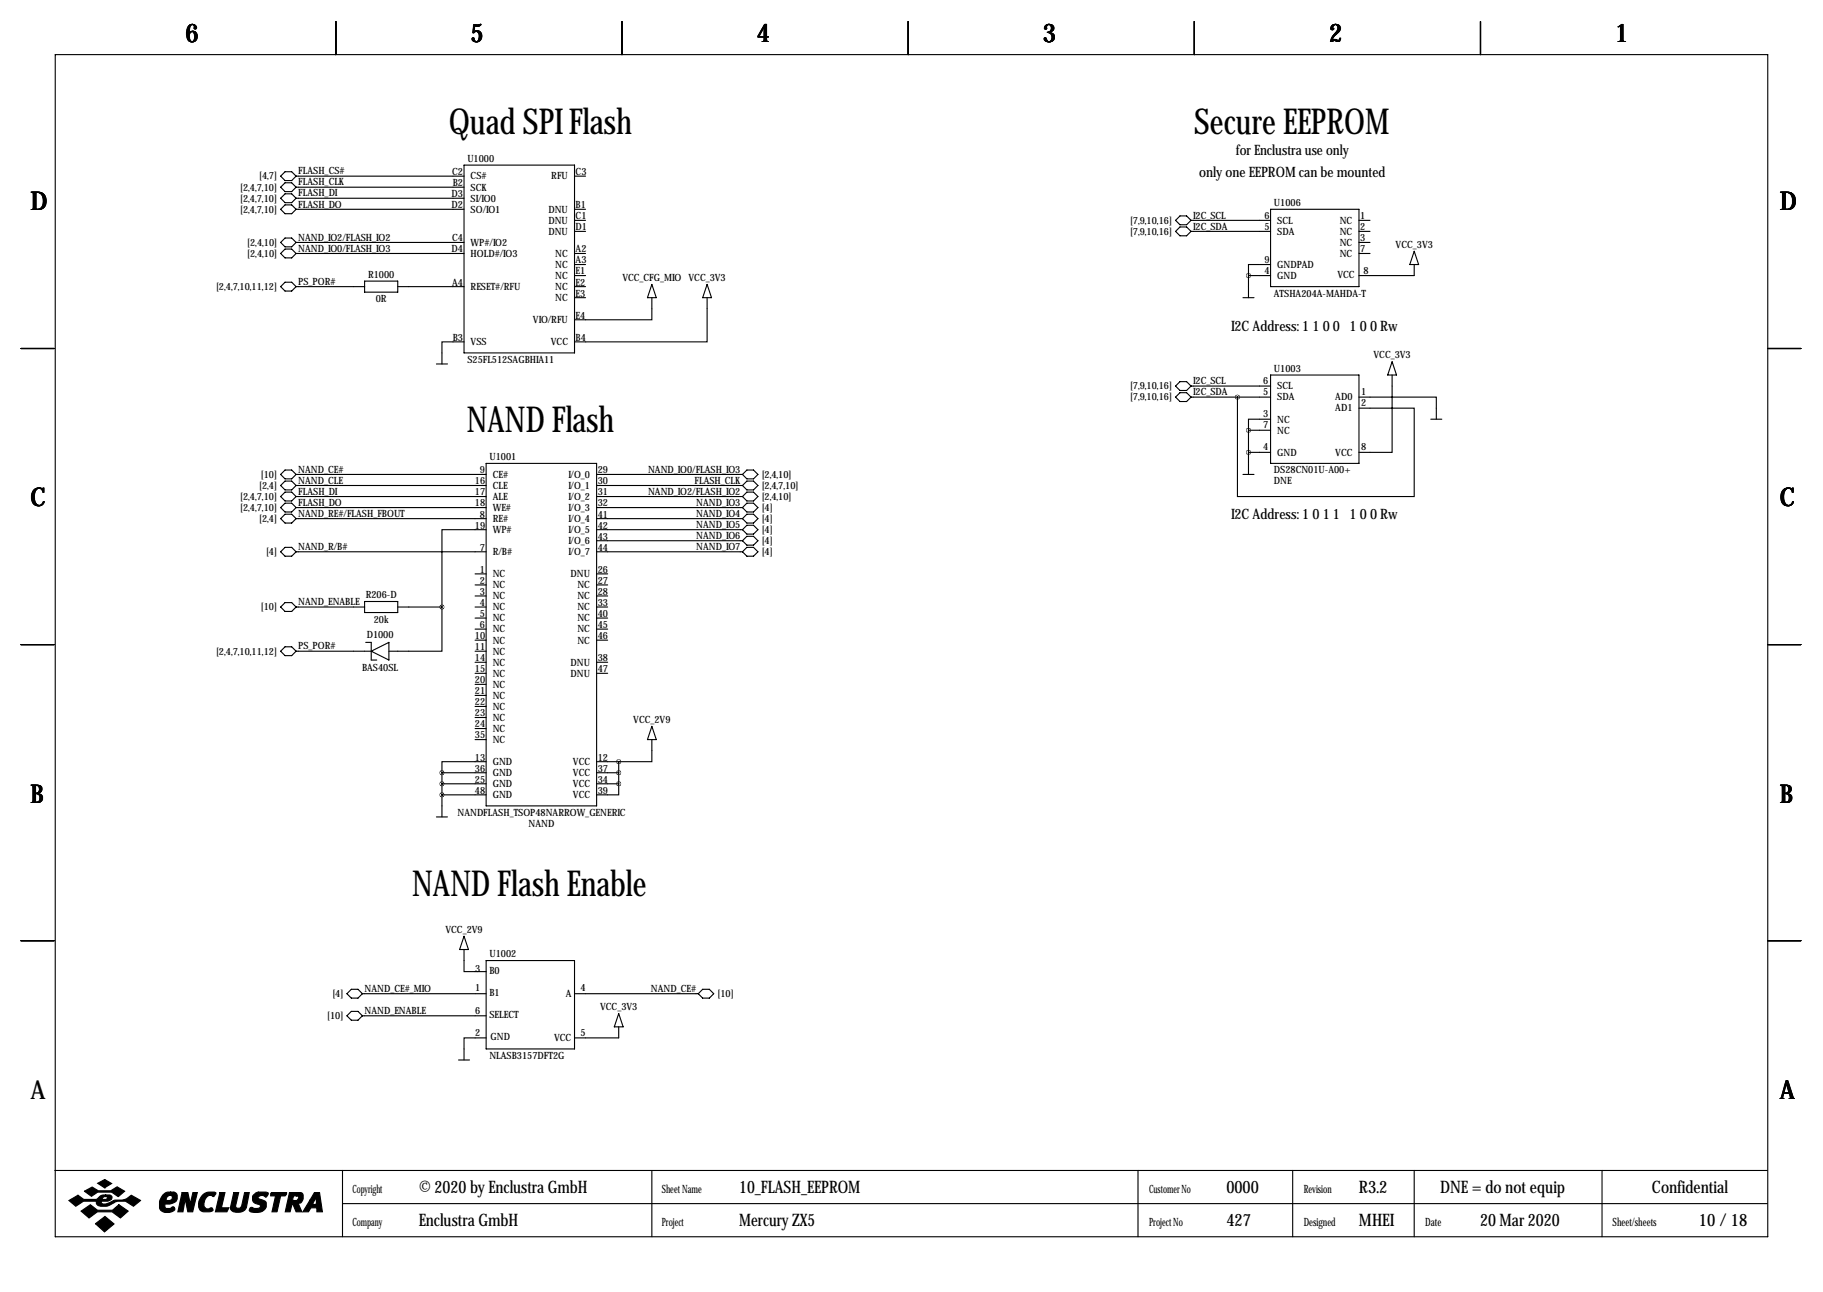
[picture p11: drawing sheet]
<svg xmlns="http://www.w3.org/2000/svg" width="419mm" height="297mm" viewBox="0 0 419 297" stroke-linecap="round" stroke-linejoin="round" font-family="sans-serif">
<g fill="none" stroke="#000" stroke-width=".25">
<path d="M12.7 12.6h393.7v271.7h-393.7zM77.2 4.9v7.7M143 4.9v7.7M208.8 4.9v7.7M274.6 4.9v7.7M340.4 4.9v7.7M65.5 39.5h1.6l1 1-1 1h-1.6l-1-1zM106.7 38h25.4v43.1h-25.4zM65.5 42h1.6l1 1-1 1.1h-1.6l-1-1.1zM65.5 44.6h1.6l1 1-1 1h-1.6l-1-1zM65.5 47.1h1.6l1 1-1 1h-1.6l-1-1zM65.5 54.7h1.6l1 1-1 1.1h-1.6l-1-1.1z"/>
<path d="M65.5 57.3h1.6l1 1-1 1h-1.6l-1-1zM68.1 43h38.6M68.1 45.6h38.6M68.1 40.5h38.6M68.1 58.3h38.6M68.1 55.7h38.6M68.1 48.1h38.6M132.1 40.5h2.5M132.1 58.3h2.5M132.1 48.1h2.5M132.1 50.7h2.5M132.1 53.2h2.5"/>
<path d="M270.3 50.7l1-1.1h1.5l1 1.1-1 1h-1.5zM270.3 53.2l1-1h1.5l1 1-1 1h-1.5zM273.8 50.7h18.3M273.8 53.2h18.3M292.1 48.1h20.3v17.8h-20.3zM312.4 58.3h2.6M312.4 55.7h2.6M312.4 50.7h2.6M312.4 53.2h2.6M325.1 57.8l1 3h-2zM65.5 64.9h1.6l1 1-1 1h-1.6l-1-1zM68.1 65.9h15.7"/>
<path d="M83.8 64.6h7.6v2.6h-7.6zM91.4 65.9h15.3M106.7 78.6h-5.1v5.1M132.1 65.9h2.5M132.1 60.8h2.5M132.1 63.4h2.5M132.1 68.4h2.5M149.9 68.4v5.1h-17.8M149.9 65.4l1 3h-2.1zM162.6 68.4v10.2h-30.5M162.6 65.4l1 3h-2.1zM285.8 68.4h2.5"/>
<path d="M287 63.4h5.1M287 63.4v5M292.1 60.8h-5.1v2.6M325.1 60.8v2.6h-12.7M4.8 80.1h7.6M100.3 83.7h2.6M270.3 91.3l1-1h1.5l1 1-1 1h-1.5zM270.3 88.8l1-1.1h1.5l1 1.1-1 1h-1.5zM273.8 88.8h18.3M273.8 91.3h18.3M284.5 91.3v22.9h40.6v-20.4h-12.7M287 98.9h5.1"/>
<path d="M287 98.9v10.2M292.1 96.4h-5.1v2.5M292.1 86.2h20.3v20.3h-20.3zM312.4 91.3h17.8v5.1M320 86.2v17.8h-7.6M320 83.2l1.1 3h-2.1zM328.9 96.4h2.6M406.4 80.1h7.6M65.5 108.1h1.6l1 1-1 1h-1.6l-1-1zM65.5 110.6h1.6l1 1-1 1h-1.6l-1-1zM65.5 113.1h1.6l1 1.1-1 1h-1.6l-1-1zM65.5 115.7h1.6l1 1-1 1h-1.6l-1-1z"/>
<path d="M65.5 118.2h1.6l1 1-1 1.1h-1.6l-1-1.1zM68.1 109.1h43.7M68.1 111.6h43.7M68.1 114.2h43.7M68.1 116.7h43.7M68.1 119.2h43.7M111.8 106.5h25.4v78.8h-25.4zM137.2 109.1h33.5M137.2 111.6h33.5M137.2 114.2h33.5M137.2 116.7h33.5M137.2 119.2h33.5"/>
<path d="M170.7 109.1l1-1h1.5l1 1-1 1h-1.5zM170.7 111.6l1-1h1.5l1 1-1 1h-1.5zM170.7 114.2l1-1.1h1.5l1 1.1-1 1h-1.5zM170.7 116.7l1-1h1.5l1 1-1 1h-1.5zM170.7 119.2l1-1h1.5l1 1-1 1.1h-1.5zM285.8 109.1h2.5M287 104h5.1M65.5 125.8h1.6l1 1.1-1 1h-1.6l-1-1zM65.5 138.5h1.6l1 1.1-1 1h-1.6l-1-1zM68.1 139.6h15.7M68.1 126.9h43.7M83.8 138.3h7.6v2.5h-7.6z"/>
<path d="M91.4 139.6h10.2M101.6 139.6v10.1h-12.2M109.2 139.6h2.6M109.2 131.9h2.6M109.2 134.5h2.6M109.2 137h2.6M111.8 121.8h-10.2v17.8M137.2 139.6h2.5M137.2 121.8h33.5M137.2 126.9h33.5M137.2 131.9h2.5M137.2 134.5h2.5"/>
<path d="M137.2 137h2.5M137.2 124.3h33.5M170.7 126.9l1-1.1h1.5l1 1.1-1 1h-1.5zM171.7 120.8h1.5l1 1-1 1h-1.5l-1-1zM171.7 123.3h1.5l1 1-1 1h-1.5l-1-1zM4.8 148.2h7.6M65.5 148.7h1.6l1 1-1 1h-1.6l-1-1zM68.1 149.7h17.2M84.1 147.7h1.2v4.1h1.3M85.3 149.7l4.1-2v4.1zM109.2 149.7h2.6M109.2 142.1h2.6"/>
<path d="M109.2 144.6h2.6M109.2 147.2h2.6M109.2 152.3h2.6M109.2 154.8h2.6M109.2 157.3h2.6M109.2 159.9h2.6M137.2 142.1h2.5M137.2 144.6h2.5M137.2 147.2h2.5M137.2 152.3h2.5M137.2 154.8h2.5M406.4 148.2h7.6"/>
<path d="M101.6 177.7h10.2M101.6 177.7v10.1M109.2 162.4h2.6M109.2 165h2.6M109.2 167.5h2.6M109.2 170h2.6M111.8 175.1h-10.2v2.6M137.2 175.1h5M137.2 177.7h5M142.2 175.1v5.1M149.9 170v5.1h-7.7M149.9 167l1 3h-2.1z"/>
<path d="M100.3 187.8h2.6M101.6 180.2h10.2M101.6 182.7h10.2M137.2 180.2h5M142.2 180.2v2.5h-5M4.8 216.3h7.6M106.7 218.3v5.1h5.1M106.7 215.3l1 3h-2zM406.4 216.3h7.6M79.8 233.5l1-1h1.5l1 1-1 1.1h-1.5zM79.8 228.5l1-1.1h1.5l1 1.1-1 1h-1.5zM83.3 228.5h28.5"/>
<path d="M83.3 233.5h28.5M111.8 238.6h-5.1v5.1M111.8 220.8h20.3v20.4h-20.3zM132.1 228.5h28.4M142.2 236.1v2.5h-10.1M142.2 233l1.1 3.1h-2.1zM160.5 228.5l1-1.1h1.6l1 1.1-1 1h-1.6zM105.4 243.7h2.5M12.6 269.1h393.7M78.7 269.1v15.2M78.7 276.7h327.6M149.9 269.1v15.2"/>
<path d="M261.6 269.1v15.2M297.2 269.1v15.2M325.1 269.1v15.2M368.3 269.1v15.2"/>
</g>
<g fill="#000" stroke="#000" stroke-width=".25">
<path d="M15.8 276l2.1-1.2 1.4 1h2.8l.3-.2a1.77 1.77 0 0 1 1.9-.9v.4l-.6 .2-.2 .5h.9l.3-.6-.4-.1v-.4h.9a.59 .59 0 0 1 .6 .7l-.2 .4-.8 .4h-1.4l-.1 .1 .1 .4a3.2 3.2 0 0 0 2.7-.7l.3-.1a4 4 0 0 0 3.8-1.1l2.1 1.2-1.6 1.3a4 4 0 0 0-5.5-.2 2.66 2.66 0 0 1-2.9-.2l-.1-.7h-3l-1.8 1.1zM19.4 273.9l1.8-1 1.4 .9h2.9l1.4-.9 1.8 1-1.5 1.2-1.5-1h-3.2l-1.5 .9zM22.5 272l1.6-.8 1.6 .9-1.6 1zM18.6 278.4l2.2-1.4 1.6 1.2h3.5l1.4-1.2 2.2 1.4-1.8 1.6-1.9-1.4h-3.4l-1.9 1.4zM37.4 274.7a1.75 1.75 0 0 1 1.8-.6v.7a.82 .82 0 0 0-.8 1.2h.6a.6 .6 0 0 0 .6-.5 .6 .6 0 0 0-.4-.7v-.7h.8l.5 .3a1.61 1.61 0 0 1 0 1.7 1.61 1.61 0 0 1-1.5 .7h-1v.9l.2 .1h.9l.7-.4 .4 .4a1.06 1.06 0 0 1-1.3 1 1.82 1.82 0 0 1-2.2-1.1 3.5 3.5 0 0 1 .7-3zM41.9 274.2h1.3l.5 2.6 .6-2.6h1.1l-1.1 4.4h-1.1l-.6-2.9-.5 2.9h-1.2zM46.7 274.6a2.78 2.78 0 0 1 2.9-.4l-.4 .9a1.32 1.32 0 0 0-2.1 .8l-.2 .8a.98 .98 0 0 0 1.1 1.2 .55 .55 0 0 1 .6-.2 .55 .55 0 0 1 .4 .6l-.7 .3-1.8-.1a1.79 1.79 0 0 1-.8-2.3zM50.5 274.2h1.2l-.8 3.5h1.7l-.4 .9h-2.7zM53.7 274.2h1.2l-.7 3.1a.73 .73 0 0 0 .7 .5 .73 .73 0 0 0 .7-.6l.6-3h1.1l-.7 3.4a2.28 2.28 0 0 1-3.6 .4v-.4zM58.3 274.7l.8-.6h2.1l.5 .2v.2l-.6 .7a.96 .96 0 0 0-1-.4 .96 .96 0 0 0-.8 .6l1.7 .8a1.71 1.71 0 0 1-.1 1.8 1.71 1.71 0 0 1-1.7 .8l-1.4-.2a.51 .51 0 0 1-.4-.7 .51 .51 0 0 1 .8-.2l1 .1a.52 .52 0 0 0 .6-.2 .52 .52 0 0 0-.2-.7 1.39 1.39 0 0 1-1.4-.6 1.39 1.39 0 0 1 .1-1.6zM62.2 274.4l.2-.2h3.5l-.1 .4-.3 .3h-1l-.8 3.7h-1.2l.8-3.7h-1.1zM66.5 274.2h1.7v.7h-.7l-.2 1.1h.9l.3-.3a.44 .44 0 0 0 .1-.5 .44 .44 0 0 0-.4-.3v-.7h1l.3 .2 .2 .3v.9a1.03 1.03 0 0 1-1.2 1l.9 2h-1.3l-.8-1.8h-.1l-.5 1.8h-1.1z"/>
<path d="M72.3 274.2h1.2l.6 4.4h-1.3v-.9h-1.3l-.6 .9h-1.3l1.7-2.7h1l-.4 .8 .2 .2h.4l.2-.2v-1.5l-.4 .7h-1zM21.9 281.3l2.2-1.6 2.1 1.7-2.2 1.8z"/>
</g>
<path d="M287 104a.05 .05 0 0 0 .1 0 .05 .05 0 0 0-.1 0zM287 98.9a.05 .05 0 0 0 .1 0 .05 .05 0 0 0-.1 0zM284.4 91.3a.05 .05 0 0 0 .1 0 .05 .05 0 0 0-.1 0zM142.2 177.7a.05 .05 0 0 0 .1 0 .05 .05 0 0 0-.1 0zM142.2 180.2a.05 .05 0 0 0 .1 0 .05 .05 0 0 0-.1 0zM142.2 175.1a.05 .05 0 0 0 .1 0 .05 .05 0 0 0-.1 0zM287 63.4a.05 .05 0 0 0 .1 0 .05 .05 0 0 0-.1 0z" fill="#000" stroke="#000" stroke-width="1"/>
<g font-size="8.2">
<text x="103.2" y="30.7">Quad SPI Flash</text>
<text x="274.5" y="30.7">Secure EEPROM</text>
<text x="107.3" y="99.3">NAND Flash</text>
<text x="94.7" y="206">NAND Flash Enable</text>
</g>
<g font-size="5.9">
<text x="42.7" y="9.8">6</text>
<text x="108.2" y="9.8">5</text>
<text x="174" y="9.8">4</text>
<text x="239.8" y="9.8">3</text>
<text x="305.6" y="9.8">2</text>
<text x="371.3" y="9.8">1</text>
<text x="7" y="48.4">D</text>
<text x="409.2" y="48.4">D</text>
<text x="7" y="116.4">C</text>
<text x="409.2" y="116.4">C</text>
<text x="7" y="184.5">B</text>
<text x="409.2" y="184.5">B</text>
<text x="7" y="252.6">A</text>
<text x="409.2" y="252.6">A</text>
</g>
<g font-size="4">
<text x="96.3" y="274.2">© 2020 by Enclustra GmbH</text>
<text x="169.9" y="274.2">10_FLASH_EEPROM</text>
<text x="281.9" y="274.2">0000</text>
<text x="312.4" y="274.2">R3.2</text>
<text x="331.1" y="274.2">DNE = do not equip</text>
<text x="379.8" y="274.2">Confidential</text>
<text x="96.3" y="281.8">Enclustra GmbH</text>
<text x="169.9" y="281.8">Mercury ZX5</text>
<text x="281.9" y="281.8">427</text>
<text x="312.4" y="281.8">MHEI</text>
<text x="340.3" y="281.8">20 Mar 2020</text>
<text x="390.6" y="281.8">10 / 18</text>
</g>
<g font-size="3.3">
<text x="284.1" y="35.6">for Enclustra use only</text>
<text x="275.7" y="40.7">only one EEPROM can be mounted</text>
<text x="283.1" y="76.2">I2C Address: 1 1 0 0 1 0 0 Rw</text>
<text x="283.1" y="119.4">I2C Address: 1 0 1 1 1 0 0 Rw</text>
</g>
<g font-size="2.6">
<text x="81" y="274.2">Copyright</text>
<text x="152.1" y="274.2">Sheet Name</text>
<text x="264.2" y="274.2">Customer No</text>
<text x="299.7" y="274.2">Revision</text>
<text x="81" y="281.8">Company</text>
<text x="152.1" y="281.8">Project</text>
<text x="264.2" y="281.8">Project No</text>
<text x="299.7" y="281.8">Designed</text>
<text x="327.7" y="281.8">Date</text>
<text x="370.7" y="281.8">Sheet/sheets</text>
</g>
<g font-size="2.3">
<text x="59.6" y="41.3">[4,7]</text>
<text x="68.6" y="40.1">FLASH_CS#</text>
<text x="103.9" y="40.2">C2</text>
<text x="107.4" y="37.2">U1000</text>
<text x="108.2" y="41.3">CS#</text>
<text x="126.7" y="41.3">RFU</text>
<text x="132.3" y="40.2">C3</text>
<text x="55.2" y="43.8">[2,4,7,10]</text>
<text x="55.2" y="46.3">[2,4,7,10]</text>
<text x="68.6" y="42.6">FLASH_CLK</text>
<text x="68.6" y="45.2">FLASH_DI</text>
<text x="68.6" y="47.7">FLASH_DO</text>
<text x="103.8" y="45.3">D3</text>
<text x="103.8" y="47.9">D2</text>
<text x="104.1" y="42.8">B2</text>
<text x="108.2" y="43.8">SCK</text>
<text x="108.2" y="46.3">SI/IO0</text>
<text x="132.3" y="47.9">B1</text>
<text x="292.9" y="47.4">U1006</text>
<text x="55.2" y="48.9">[2,4,7,10]</text>
<text x="108.2" y="48.9">SO/IO1</text>
<text x="126.1" y="48.9">DNU</text>
<text x="126.1" y="51.4">DNU</text>
<text x="126.1" y="54">DNU</text>
<text x="132.3" y="50.4">C1</text>
<text x="132.3" y="52.9">D1</text>
<text x="259.8" y="51.4">[7,9,10,16]</text>
<text x="259.8" y="54">[7,9,10,16]</text>
<text x="274.3" y="50.3">I2C_SCL</text>
<text x="274.3" y="52.8">I2C_SDA</text>
<text x="290.7" y="50.4">6</text>
<text x="290.7" y="52.9">5</text>
<text x="293.6" y="51.4">SCL</text>
<text x="293.6" y="54">SDA</text>
<text x="308" y="51.4">NC</text>
<text x="308" y="54">NC</text>
<text x="312.7" y="50.4">1</text>
<text x="312.7" y="52.9">2</text>
<text x="56.8" y="56.5">[2,4,10]</text>
<text x="56.8" y="59">[2,4,10]</text>
<text x="68.6" y="55.3">NAND_IO2/FLASH_IO2</text>
<text x="68.6" y="57.9">NAND_IO0/FLASH_IO3</text>
<text x="103.8" y="58">D4</text>
<text x="103.9" y="55.5">C4</text>
<text x="108.2" y="59">HOLD#/IO3</text>
<text x="108.2" y="56.5">WP#/IO2</text>
<text x="127.7" y="59">NC</text>
<text x="132.3" y="58">A2</text>
<text x="308" y="56.5">NC</text>
<text x="308" y="59">NC</text>
<text x="312.7" y="55.5">3</text>
<text x="312.7" y="58">7</text>
<text x="320.9" y="57">VCC_3V3</text>
<text x="68.6" y="65.5">PS_POR#</text>
<text x="84.6" y="63.9">R1000</text>
<text x="103.9" y="65.6">A4</text>
<text x="127.7" y="61.6">NC</text>
<text x="127.7" y="64.1">NC</text>
<text x="132.3" y="60.6">A3</text>
<text x="132.3" y="63.1">E1</text>
<text x="132.3" y="65.6">E2</text>
<text x="143.1" y="64.6">VCC_CFG_MIO</text>
<text x="158.3" y="64.6">VCC_3V3</text>
<text x="290.7" y="60.6">9</text>
<text x="290.7" y="63.1">4</text>
<text x="293.6" y="61.6">GNDPAD</text>
<text x="293.6" y="64.1">GND</text>
<text x="307.5" y="63.9">VCC</text>
<text x="313.4" y="63.1">8</text>
<text x="49.7" y="66.7">[2,4,7,10,11,12]</text>
<text x="86.4" y="69.5">0R</text>
<text x="108.2" y="66.7">RESET#/RFU</text>
<text x="127.7" y="66.7">NC</text>
<text x="127.7" y="69.2">NC</text>
<text x="132.3" y="68.2">E3</text>
<text x="292.9" y="68.2">ATSHA204A-MAHDA-T</text>
<text x="122.5" y="74.3">VIO/RFU</text>
<text x="132.3" y="73.3">E4</text>
<text x="104.1" y="78.3">B3</text>
<text x="107.4" y="83.4">S25FL512SAGBHIA11</text>
<text x="108.2" y="79.4">VSS</text>
<text x="126.6" y="79.4">VCC</text>
<text x="132.3" y="78.3">B4</text>
<text x="315.8" y="82.4">VCC_3V3</text>
<text x="259.8" y="89.5">[7,9,10,16]</text>
<text x="274.3" y="88.4">I2C_SCL</text>
<text x="290.4" y="88.3">6</text>
<text x="292.9" y="85.5">U1003</text>
<text x="293.6" y="89.5">SCL</text>
<text x="259.8" y="92.1">[7,9,10,16]</text>
<text x="274.3" y="90.9">I2C_SDA</text>
<text x="290.4" y="90.8">5</text>
<text x="290.4" y="95.9">3</text>
<text x="293.6" y="92.1">SDA</text>
<text x="307" y="92.1">AD0</text>
<text x="307" y="94.6">AD1</text>
<text x="312.9" y="90.8">1</text>
<text x="312.9" y="93.3">2</text>
<text x="290.4" y="98.4">7</text>
<text x="293.6" y="97.1">NC</text>
<text x="293.6" y="99.7">NC</text>
<text x="112.5" y="105.8">U1001</text>
<text x="290.4" y="103.5">4</text>
<text x="293.6" y="104.8">GND</text>
<text x="307" y="104.8">VCC</text>
<text x="312.9" y="103.5">8</text>
<text x="59.6" y="112.4">[2,4]</text>
<text x="60" y="109.8">[10]</text>
<text x="68.6" y="108.7">NAND_CE#</text>
<text x="68.6" y="111.2">NAND_CLE</text>
<text x="68.6" y="113.8">FLASH_DI</text>
<text x="109.2" y="111.4">16</text>
<text x="109.2" y="113.9">17</text>
<text x="110.3" y="108.8">9</text>
<text x="113.3" y="109.8">CE#</text>
<text x="113.3" y="112.4">CLE</text>
<text x="130.7" y="109.8">I/O_0</text>
<text x="130.7" y="112.4">I/O_1</text>
<text x="137.4" y="108.8">29</text>
<text x="137.4" y="111.4">30</text>
<text x="137.4" y="113.9">31</text>
<text x="149" y="108.7">NAND_IO0/FLASH_IO3</text>
<text x="149" y="113.8">NAND_IO2/FLASH_IO2</text>
<text x="159.7" y="111.2">FLASH_CLK</text>
<text x="175.1" y="109.8">[2,4,10]</text>
<text x="175.1" y="112.4">[2,4,7,10]</text>
<text x="292.9" y="108.8">DS28CN01U-A00+</text>
<text x="292.9" y="111.4">DNE</text>
<text x="55.2" y="114.9">[2,4,7,10]</text>
<text x="55.2" y="117.5">[2,4,7,10]</text>
<text x="68.6" y="116.3">FLASH_DO</text>
<text x="68.6" y="118.8">NAND_RE#/FLASH_FBOUT</text>
<text x="109.2" y="116.4">18</text>
<text x="110.3" y="119">8</text>
<text x="113.3" y="114.9">ALE</text>
<text x="113.3" y="117.5">WE#</text>
<text x="130.7" y="114.9">I/O_2</text>
<text x="130.7" y="117.5">I/O_3</text>
<text x="137.4" y="116.4">32</text>
<text x="137.4" y="119">41</text>
<text x="160.1" y="116.3">NAND_IO3</text>
<text x="160.1" y="118.8">NAND_IO4</text>
<text x="175.1" y="114.9">[2,4,10]</text>
<text x="175.1" y="117.5">[4]</text>
<text x="59.6" y="120">[2,4]</text>
<text x="109.2" y="121.5">19</text>
<text x="113.3" y="120">RE#</text>
<text x="113.3" y="122.5">WP#</text>
<text x="130.7" y="120">I/O_4</text>
<text x="130.7" y="122.5">I/O_5</text>
<text x="130.7" y="125.1">I/O_6</text>
<text x="137.4" y="121.5">42</text>
<text x="137.4" y="124.1">43</text>
<text x="160.1" y="121.4">NAND_IO5</text>
<text x="160.1" y="123.9">NAND_IO6</text>
<text x="175.1" y="120">[4]</text>
<text x="175.1" y="122.5">[4]</text>
<text x="175.1" y="125.1">[4]</text>
<text x="61.2" y="127.6">[4]</text>
<text x="68.6" y="126.5">NAND_R/B#</text>
<text x="110.3" y="126.6">7</text>
<text x="110.3" y="131.7">1</text>
<text x="113.3" y="127.6">R/B#</text>
<text x="130.7" y="127.6">I/O_7</text>
<text x="137.4" y="126.6">44</text>
<text x="137.4" y="131.7">26</text>
<text x="160.1" y="126.5">NAND_IO7</text>
<text x="175.1" y="127.6">[4]</text>
<text x="84.1" y="137.5">R206-D</text>
<text x="110.3" y="134.2">2</text>
<text x="110.3" y="136.8">3</text>
<text x="113.3" y="132.7">NC</text>
<text x="113.3" y="135.2">NC</text>
<text x="113.3" y="137.8">NC</text>
<text x="131.2" y="132.7">DNU</text>
<text x="132.7" y="135.2">NC</text>
<text x="132.7" y="137.8">NC</text>
<text x="137.4" y="134.2">27</text>
<text x="137.4" y="136.8">28</text>
<text x="60" y="140.3">[10]</text>
<text x="68.6" y="139.2">NAND_ENABLE</text>
<text x="85.9" y="143.1">20k</text>
<text x="110.3" y="139.3">4</text>
<text x="110.3" y="141.8">5</text>
<text x="113.3" y="140.3">NC</text>
<text x="113.3" y="142.9">NC</text>
<text x="132.7" y="140.3">NC</text>
<text x="132.7" y="142.9">NC</text>
<text x="137.4" y="139.3">33</text>
<text x="137.4" y="141.8">40</text>
<text x="68.6" y="149.3">PS_POR#</text>
<text x="84.3" y="146.7">D1000</text>
<text x="109.2" y="146.9">10</text>
<text x="109.2" y="149.5">11</text>
<text x="110.3" y="144.4">6</text>
<text x="113.3" y="145.4">NC</text>
<text x="113.3" y="147.9">NC</text>
<text x="132.7" y="145.4">NC</text>
<text x="132.7" y="147.9">NC</text>
<text x="137.4" y="144.4">45</text>
<text x="137.4" y="146.9">46</text>
<text x="49.7" y="150.5">[2,4,7,10,11,12]</text>
<text x="83.2" y="154.3">BAS40SL</text>
<text x="109.2" y="152">14</text>
<text x="109.2" y="154.5">15</text>
<text x="113.3" y="150.5">NC</text>
<text x="113.3" y="153">NC</text>
<text x="113.3" y="155.6">NC</text>
<text x="131.2" y="153">DNU</text>
<text x="131.2" y="155.6">DNU</text>
<text x="137.4" y="152">38</text>
<text x="137.4" y="154.5">47</text>
<text x="109.2" y="157.1">20</text>
<text x="109.2" y="159.6">21</text>
<text x="113.3" y="158.1">NC</text>
<text x="113.3" y="160.6">NC</text>
<text x="109.2" y="162.2">22</text>
<text x="109.2" y="164.7">23</text>
<text x="109.2" y="167.2">24</text>
<text x="113.3" y="163.2">NC</text>
<text x="113.3" y="165.7">NC</text>
<text x="145.6" y="166.2">VCC_2V9</text>
<text x="109.2" y="169.8">35</text>
<text x="113.3" y="168.3">NC</text>
<text x="113.3" y="170.8">NC</text>
<text x="109.2" y="174.9">13</text>
<text x="109.2" y="177.4">36</text>
<text x="109.2" y="179.9">25</text>
<text x="113.3" y="175.9">GND</text>
<text x="113.3" y="178.4">GND</text>
<text x="131.7" y="175.9">VCC</text>
<text x="131.7" y="178.4">VCC</text>
<text x="137.4" y="174.9">12</text>
<text x="137.4" y="177.4">37</text>
<text x="137.4" y="179.9">34</text>
<text x="109.2" y="182.5">48</text>
<text x="113.3" y="181">GND</text>
<text x="113.3" y="183.5">GND</text>
<text x="131.7" y="181">VCC</text>
<text x="131.7" y="183.5">VCC</text>
<text x="137.4" y="182.5">39</text>
<text x="105.2" y="187.6">NANDFLASH_TSOP48NARROW_GENERIC</text>
<text x="121.5" y="190.1">NAND</text>
<text x="102.4" y="214.5">VCC_2V9</text>
<text x="112.5" y="220.1">U1002</text>
<text x="109.2" y="223.4">3</text>
<text x="109.2" y="228">1</text>
<text x="112.5" y="223.9">B0</text>
<text x="133.5" y="228">4</text>
<text x="76.4" y="229.2">[4]</text>
<text x="83.8" y="233.1">NAND_ENABLE</text>
<text x="83.8" y="228.1">NAND_CE#_MIO</text>
<text x="109.2" y="233">6</text>
<text x="112.5" y="229">B1</text>
<text x="130" y="229.2">A</text>
<text x="138" y="232.3">VCC_3V3</text>
<text x="149.7" y="228.1">NAND_CE#</text>
<text x="164.9" y="229.2">[10]</text>
<text x="75.2" y="234.3">[10]</text>
<text x="109.2" y="238.1">2</text>
<text x="112.5" y="234.1">SELECT</text>
<text x="112.8" y="239.1">GND</text>
<text x="127.4" y="239.4">VCC</text>
<text x="133.5" y="238.1">5</text>
<text x="112.5" y="243.5">NLASB3157DFT2G</text>
</g>
</svg>
